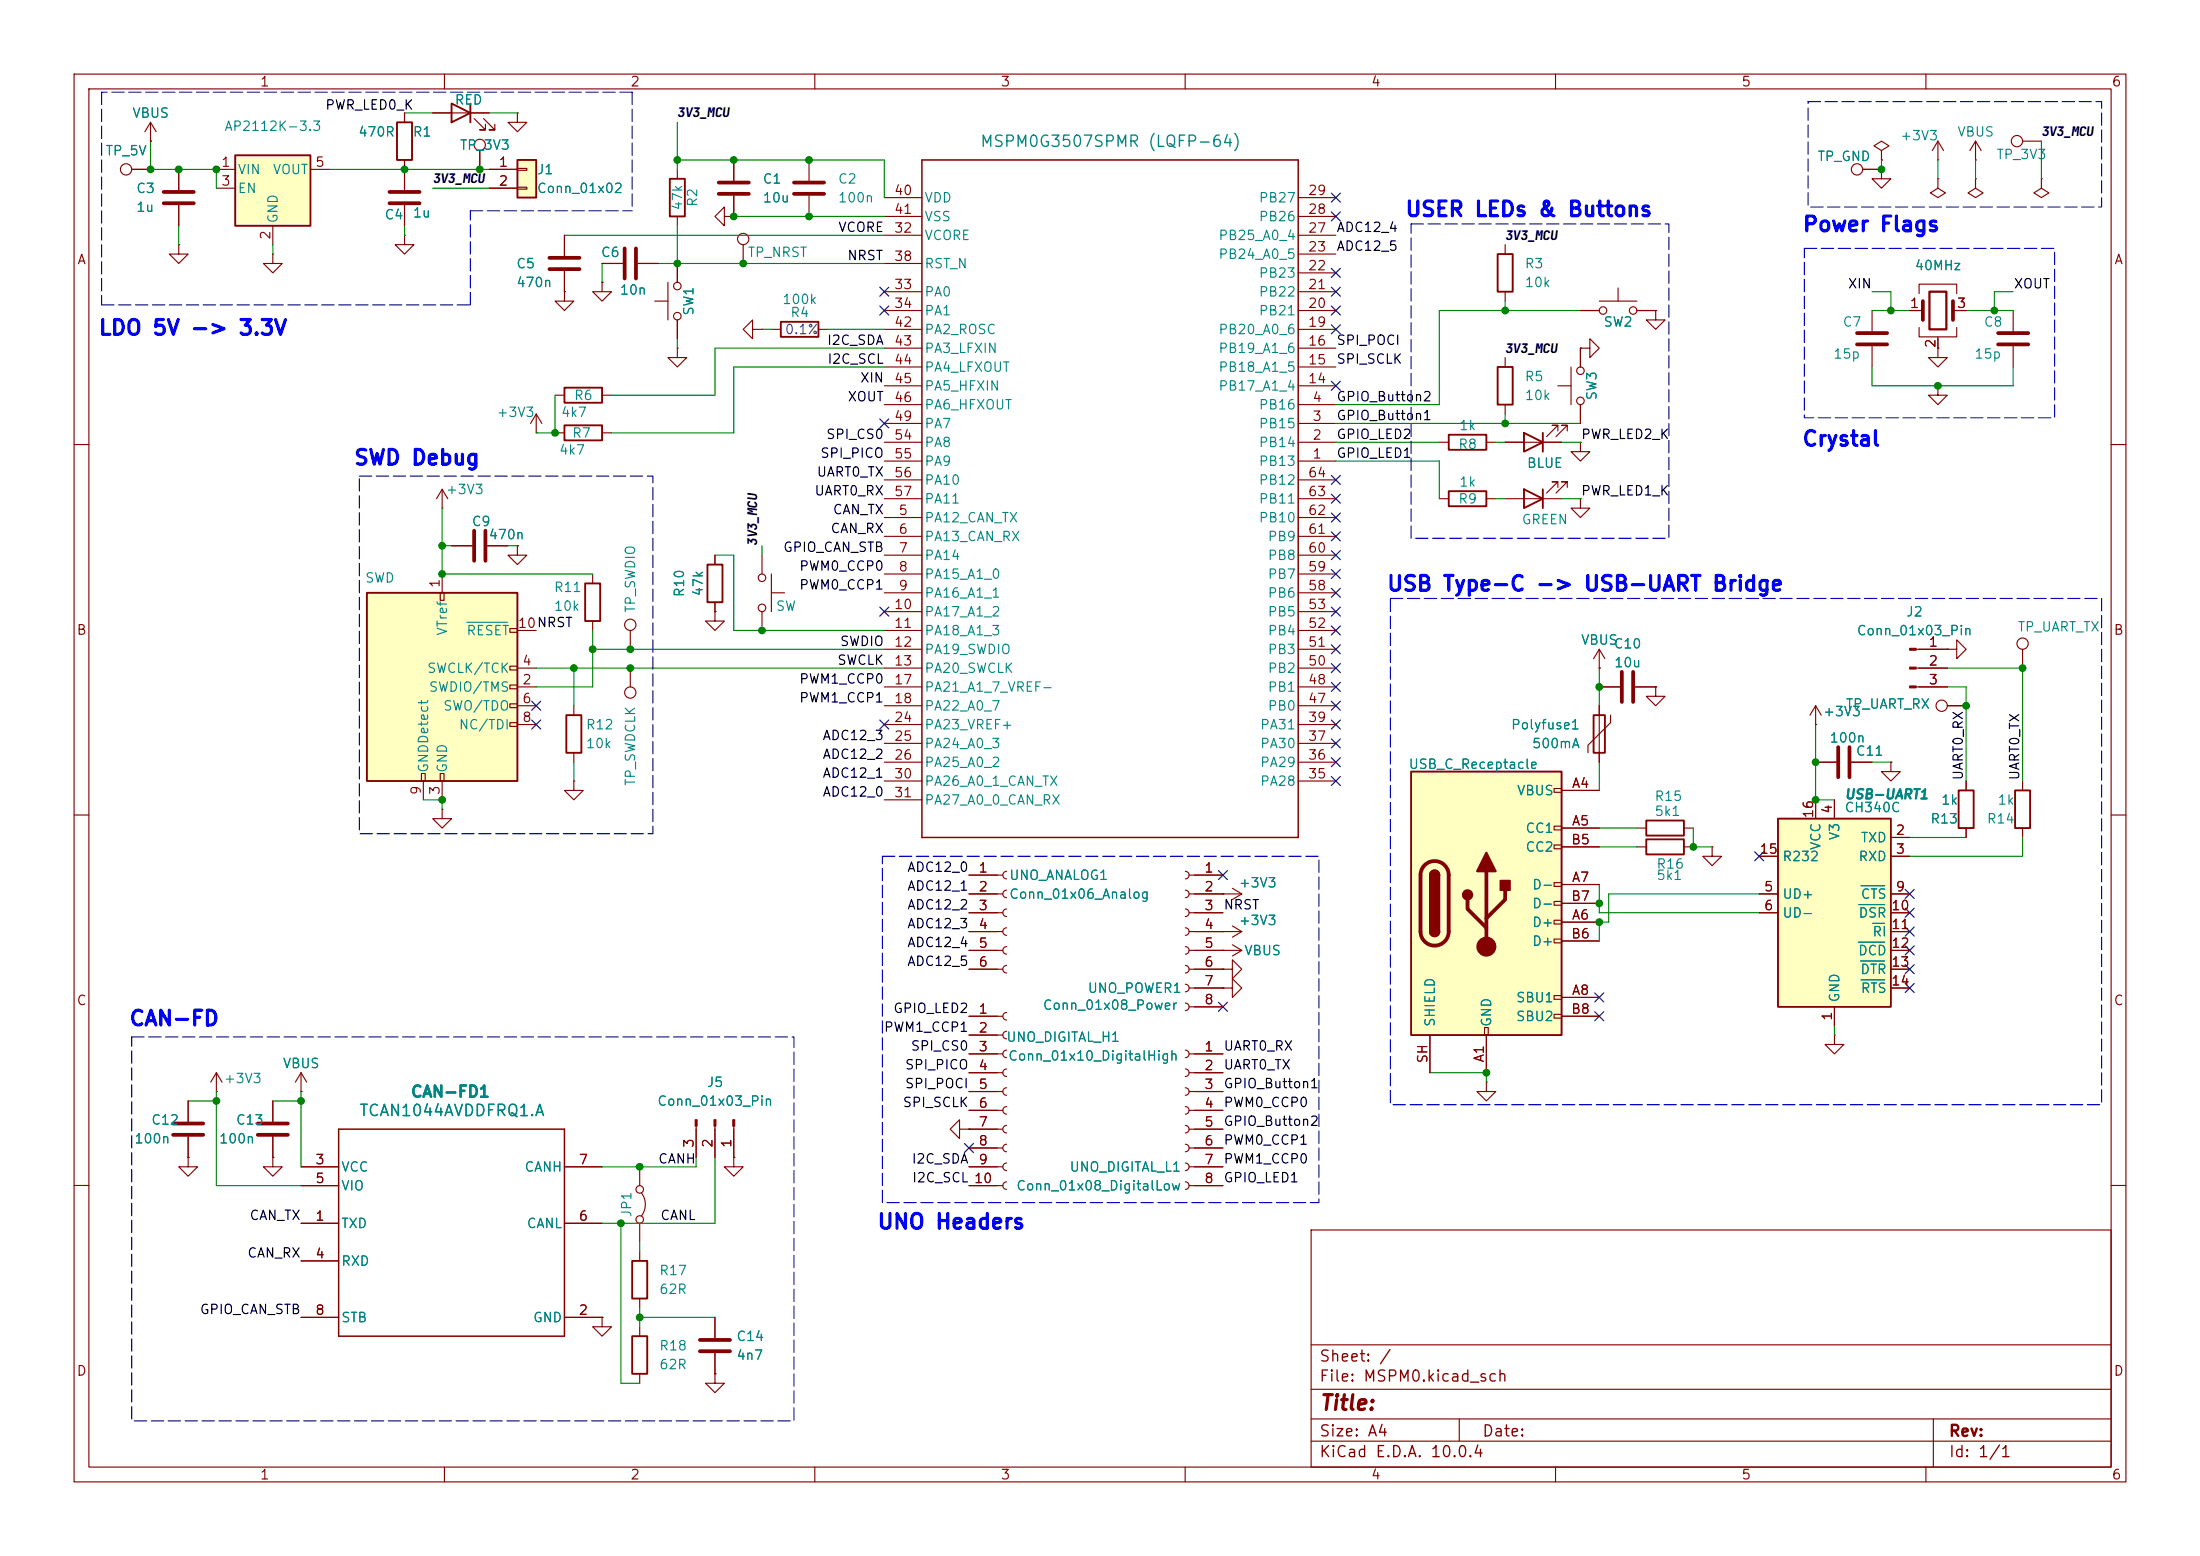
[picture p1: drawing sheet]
<svg xmlns="http://www.w3.org/2000/svg" width="297mm" height="210mm" viewBox="0 0 297 210" stroke-linecap="round" stroke-linejoin="round" font-family="sans-serif">
<g fill="none" stroke="#840000" stroke-width=".15">
<path d="M10 10h277v190h-277zM12 12h273v186h-273zM20.3 19.1h.1M20.3 16.5l-.7 1.3M20.3 16.5l.8 1.3M20.3 16.5v2.6M60 10v2M110 10v2M160 10v2M210 10v2M260 10v2M17.8 22.9h2.5"/>
<path d="M54.6 31.8v1.2h1.3l-1.3 1.3-1.3-1.3h1.3M54.6 31.8h.1M54.6 22.9v2.8M54.6 27.7v2.8M218.4 38.9v1.7M203.2 59.7h7.6M210.3 58.2v-.8h-.8h.8l-1.5 1.5M210.3 52.1h1.8M211.6 58.2v-.8h-.8h.8l-1.5 1.5M212.1 49.5v5.1M213.4 59.7v1.3h1.2l-1.2 1.2-1.3-1.2h1.3M213.4 59.7h.1"/>
<path d="M213.4 47h1.2v-1.3l1.3 1.3-1.3 1.3v-1.3M213.4 47h.1M213.4 47v2.5M213.4 54.6v2.6M213.4 41.9h2.5M215.9 40.6h5.1M221 41.9h2.5M223.5 41.9v1.3h1.3l-1.3 1.3-1.3-1.3h1.3M223.5 41.9h.1M10 60h2M203.2 67.3h7.6M210.3 65.8v-.8h-.8h.8l-1.5 1.5"/>
<path d="M211.6 65.8v-.8h-.8h.8l-1.5 1.5M213.4 67.3v1.3h1.2l-1.2 1.3-1.3-1.3h1.3M213.4 67.3h.1M285 60h2M215.9 92.7h2.8M215.9 95.3v7.6M217.4 96.5v1l-3 3.1v1M220.7 92.7h2.8M10 110h2M285 110h2M165.1 130.8h1.3v1.3l1.2-1.3-1.2-1.3v1.3M165.1 130.8h.1"/>
<path d="M25.4 156.2v1.3h1.3l-1.3 1.3-1.3-1.3h1.3M25.4 156.2h.1M25.4 148.6v2.8M25.4 153.4v2.8M29.2 147.3h.1M29.2 144.8l-.8 1.3M29.2 144.8l.8 1.3M29.2 144.8v2.5M36.8 156.2v1.3h1.3l-1.3 1.3-1.2-1.3h1.2M36.8 156.2h.1M36.8 148.6v2.8M36.8 153.4v2.8"/>
<path d="M40.6 147.3h.1M40.6 144.8l-.7 1.3M40.6 144.8l.8 1.3M40.6 144.8v2.5M40.6 157.5h5.1M76.2 157.5h5.1M86.4 157.5v2.5M94 152v4.2M96.5 152v4.2M99.1 156.2v1.3h1.2l-1.2 1.3-1.3-1.3h1.3M99.1 156.2h.1M99.1 152v4.2"/>
<path d="M10 160h2M40.6 160h5.1M40.6 165.1h5.1M40.6 177.8h5.1M40.6 170.2h5.1M76.2 165.1h5.1M76.2 177.8h5.1M86.4 165.1v2.5M86.6 161a2.54 2.54 0 0 1 0 3.1M96.5 177.8v2.8M177 166h108v32h-108zM285 160h2"/>
<path d="M60 198v2M96.5 185.4v1.3h1.3l-1.3 1.3-1.3-1.3h1.3M96.5 185.4h.1M96.5 182.6v2.8M110 198v2M160 198v2M177 194.5h108M177 191.5h108M177 187.5h108M177 181.5h108M197 191.5v3M210 198v2"/>
<path d="M260 198v2M261 191.5v6.5"/>
<circle cx="17" cy="22.9" r=".76"/>
<circle cx="213.4" cy="50" r=".51"/>
<circle cx="213.4" cy="54.1" r=".51"/>
<circle cx="216.4" cy="41.9" r=".51"/>
<circle cx="220.5" cy="41.9" r=".51"/>
<circle cx="86.4" cy="160.5" r=".51"/>
<circle cx="86.4" cy="164.6" r=".51"/>
</g>
<path d="M52.6 25.9h4M52.6 27.4h4M218.9 90.7v4M220.5 90.7v4M23.4 151.6h4M23.4 153.2h4M34.8 151.6h4.1M34.8 153.2h4.1M94.5 180.8h4.1M94.5 182.4h4.1" fill="none" stroke="#840000" stroke-width=".51"/>
<path d="M205.7 58.4l2.6 1.3-2.6 1.3zM208.3 58.4v2.6M205.7 66l2.6 1.3-2.6 1.3zM208.3 66v2.6M215.1 96.5h1.6v5.1h-1.6z" fill="none" stroke="#840000" stroke-width=".25"/>
<g fill="#840000" stroke="#840000" stroke-width=".15">
<path d="M98.9 151.1h.3v.9h-.3z"/>
<path d="M96.4 151.1h.2v.9h-.2z"/>
<path d="M93.9 151.1h.2v.9h-.2z"/>
</g>
<path d="M45.7 152.4h30.5v27.9h-30.5z" fill="none" stroke="#840000" stroke-width=".2"/>
<path d="M31.7 21h10.2v9.5h-10.2z" fill="#ffffc2"/>
<path d="M53.6 16.5h2v5.1h-2zM31.7 21h10.2v9.5h-10.2zM202.2 34.3h2v5.1h-2zM195.6 58.7h5.1v2h-5.1zM222.2 113.3h5.1v2h-5.1zM222.2 110.7h5.1v2.1h-5.1zM85.3 180.3h2.1v5.1h-2.1z" fill="none" stroke="#840000" stroke-width=".25"/>
<g fill="none" stroke="#840000" stroke-width=".15">
<path d="M54.6 15.2v1.3M29.2 22.9h2.5M29.2 25.4h2.5M36.8 30.5v2.5M41.9 22.9h2.5M54.6 21.6v1.3M203.2 33v1.3M203.2 39.4v1.2M194.3 59.7h1.3M200.7 59.7h1.2M245.1 97.8h.1M245.1 95.3l-.8 1.2"/>
<path d="M245.1 95.3l.8 1.2M245.1 95.3v2.5M221 114.3h1.2M221 111.8h1.2M227.3 114.3h1.3M227.3 111.8h1.3M231.1 114.3v1.3h1.3l-1.3 1.2-1.2-1.2h1.2M231.1 114.3h.1M245.1 102.9h2.8M249.9 102.9h2.8M255.3 102.9v1.2h1.2l-1.2 1.3-1.3-1.3h1.3M255.3 102.9h.1"/>
<path d="M86.4 179.1v1.2M86.4 185.4v1.3"/>
</g>
<path d="M248.2 100.8v4.1M249.7 100.8v4.1" fill="none" stroke="#840000" stroke-width=".51"/>
<path d="M190.5 104.1h20.3v35.6h-20.3z" fill="#ffffc2"/>
<g fill="none" stroke="#840000" stroke-width=".15">
<path d="M58.4 15.2h7.6M64 16l1.5 1.5h-.7h.7v-.7M65.3 16l1.5 1.5h-.8h.8v-.7M24.1 33v1.3h1.3l-1.3 1.3-1.2-1.3h1.2M24.1 33h.1M24.1 22.9v2.8M24.1 27.7v2.8M36.8 34.3v1.3h1.3l-1.3 1.2-1.2-1.2h1.2M36.8 34.3h.1M64.8 20.3v2.6M109.2 21.6v2.8M109.2 26.4v2.8"/>
<path d="M203.2 48.3v1.2M203.2 54.6v1.3M194.3 67.3h1.3M200.7 67.3h1.2M258.7 87.6h4.2M258.7 90.2h4.2M258.7 92.7h4.2M262.9 87.6h1.3v-1.2l1.2 1.2-1.2 1.3v-1.3M262.9 87.6h.1M262.9 95.3h2.5M273 87.6v2.6M209.8 106.4h1v.5h-1z"/>
<path d="M209.8 111.5h1v.5h-1zM209.8 114h1v.6h-1zM209.8 119.1h1v.5h-1zM210.8 106.7h5.1M210.8 111.8h5.1M210.8 119.4h5.1M210.8 114.3h5.1M265.4 105.4v1.3M265.4 111.8v1.2M273 105.4v1.3M273 111.8v1.2M193 139.7v5.1"/>
<path d="M200.4 138.7h.5v1h-.5zM200.7 139.7v5.1M209.8 121.7h1v.5h-1zM209.8 124.2h1v.5h-1zM209.8 126.7h1v.6h-1zM209.8 134.4h1v.5h-1zM209.8 136.9h1v.5h-1zM210.8 124.5h5.1M210.8 134.6h5.1M210.8 127h5.1M210.8 121.9h5.1M210.8 137.2h5.1"/>
<path d="M200.7 146.1v1.2h1.2l-1.2 1.3-1.3-1.3h1.3M200.7 146.1h.1"/>
<circle cx="64.8" cy="19.6" r=".76"/>
<circle cx="262.1" cy="95.2" r=".76"/>
<circle cx="273.1" cy="86.9" r=".76"/>
</g>
<path d="M61 14l2.5 1.2-2.5 1.3zM63.5 14v2.5M202.2 49.5h2v5.1h-2zM195.6 66.3h5.1v2h-5.1zM190.5 104.1h20.3v35.6h-20.3zM193 118.1a.64 .64 0 0 1 .7-.6 .64 .64 0 0 1 .6 .6M264.4 106.7h2v5.1h-2zM272 106.7h2.1v5.1h-2.1zM193 125.7a.64 .64 0 0 0 .7 .7 .64 .64 0 0 0 .6-.7" fill="none" stroke="#840000" stroke-width=".25"/>
<path d="M22.1 25.9h4.1M22.1 27.4h4.1M107.2 24.6h4.1M107.2 26.2h4.1M192.3 116.8a1.9 1.9 0 0 1 2.1-.4 1.9 1.9 0 0 1 1.2 1.7v7.6a1.91 1.91 0 0 1-1.9 1.9 1.91 1.91 0 0 1-1.9-1.9v-7.6a1.9 1.9 0 0 1 .5-1.3zM200.7 117.6v10.2M198.1 121.4v1.3l2.6 2.5M203.2 120.1v1.3l-2.5 2.6" fill="none" stroke="#840000" stroke-width=".51"/>
<g fill="#840000" stroke="#840000" stroke-width=".25">
<path d="M193 118.1h1.3v7.6h-1.3z"/>
<path d="M193.2 117.7a.64 .64 0 0 1 .7-.2 .64 .64 0 0 1 .4 .6h-1.3z"/>
<path d="M193 125.7h1.3a.64 .64 0 0 1-.6 .7 .64 .64 0 0 1-.7-.7z"/>
<path d="M200.7 115.1l1.2 2.5h-2.5z"/>
<path d="M202.6 118.9h1.2v1.2h-1.2z"/>
<circle cx="198.1" cy="120.8" r=".63"/>
</g>
<g fill="#840000" stroke="#840000" stroke-width=".15">
<path d="M257.8 87.5h.9v.3h-.9z"/>
<path d="M257.8 90h.9v.3h-.9z"/>
<path d="M257.8 92.6h.9v.2h-.9z"/>
<circle cx="200.7" cy="127.8" r="1.27"/>
</g>
<path d="M240 110.5h15.3v25.4h-15.3z" fill="#ffffc2"/>
<path d="M76.2 57.4h5.1v2h-5.1zM105.4 43.4h5.1v2.1h-5.1zM79 78.7h2v5.1h-2zM95.5 76.2h2v5.1h-2zM76.5 96.5h2v5.1h-2zM240 110.5h15.3v25.4h-15.3z" fill="none" stroke="#840000" stroke-width=".25"/>
<g fill="none" stroke="#840000" stroke-width=".15">
<path d="M261.6 19.1l-.7 1.2M261.6 19.1l.8 1.2M261.6 19.1v2.5M266.7 19.1l-.8 1.2M266.7 19.1l.8 1.2M266.7 19.1v2.5M100.3 33v2.6M119.4 39.4h5.1M119.4 31.8h5.1M119.4 29.2h5.1M119.4 26.7h5.1M119.4 35.6h5.1"/>
<path d="M175.3 39.4h5M175.3 36.8h5M175.3 34.3h5M175.3 31.8h5M175.3 29.2h5M175.3 26.7h5M251.5 22.9h2.5M254 20.3l1-.6-1-.6-1 .6 1 .6v1.3M254 21.6h.1M261.6 21.6h.1M266.7 21.6h.1M74.9 58.4h1.3"/>
<path d="M81.3 58.4h1.2M101.6 44.5v-1.3l-1.3 1.3 1.3 1.2v-1.2h1.3M102.9 44.5h.1M104.1 44.5h1.3M110.5 44.5h1.3M119.4 44.5h5.1M119.4 59.7h5.1M119.4 57.2h5.1M119.4 54.6h5.1M119.4 52.1h5.1M119.4 49.5h5.1M119.4 47h5.1"/>
<path d="M119.4 41.9h5.1M175.3 44.5h5M175.3 59.7h5M175.3 57.2h5M175.3 54.6h5M175.3 52.1h5M175.3 49.5h5M175.3 47h5M175.3 41.9h5M59.7 68.6h.1M59.7 66l-.8 1.3M59.7 66l.8 1.3"/>
<path d="M59.7 66v2.6M61 73.7h2.8M65.8 73.7h2.8M69.8 73.7v1.2h1.3l-1.3 1.3-1.2-1.3h1.2M69.8 73.7h.1M80 77.5v1.2M96.5 74.9v1.3M102.9 74.9v2.6M104.1 77.5v5.1M119.4 62.2h5.1M119.4 69.9h5.1M119.4 72.4h5.1"/>
<path d="M119.4 74.9h5.1M119.4 77.5h5.1M119.4 64.8h5.1M119.4 67.3h5.1M175.3 62.2h5M175.3 69.9h5M175.3 72.4h5M175.3 74.9h5M175.3 77.5h5M175.3 64.8h5M175.3 67.3h5M77.5 95.3v1.2"/>
<path d="M80 83.8v1.3M85.1 85.1v2.5M85.1 90.2v2.5M96.5 82.6v1.2h1.3l-1.3 1.3-1.3-1.3h1.3M96.5 82.6h.1M96.5 81.3v1.3M102.9 82.6v2.5M104.1 80h1.8M119.4 80h5.1M119.4 82.6h5.1M119.4 85.1h5.1M119.4 87.6h5.1"/>
<path d="M119.4 90.2h5.1M119.4 92.7h5.1M119.4 95.3h5.1M119.4 97.8h5.1M175.3 80h5M175.3 82.6h5M175.3 85.1h5M175.3 87.6h5M175.3 90.2h5M175.3 92.7h5M175.3 95.3h5M175.3 97.8h5"/>
<path d="M59.7 109.2v1.3h1.3l-1.3 1.3-1.3-1.3h1.3M59.7 109.2h.1M77.5 105.4v1.3h1.2l-1.2 1.3-1.3-1.3h1.3M77.5 105.4h.1M77.5 101.6v1.3M119.4 100.3h5.1M119.4 102.9h5.1M119.4 105.4h5.1M119.4 108h5.1M175.3 100.3h5M175.3 102.9h5M175.3 105.4h5"/>
<path d="M237.5 115.6h2.5M245.1 108v2.5M247.6 108v2.5M255.3 113h2.5M255.3 115.6h2.5M237.5 120.7h2.5M237.5 123.2h2.5M247.6 139.7v1.3h1.3l-1.3 1.2-1.2-1.2h1.2M247.6 139.7h.1M247.6 135.9v2.5M255.3 120.7h2.5M255.3 123.2h2.5"/>
<path d="M255.3 125.7h2.5M255.3 128.3h2.5M255.3 130.8h2.5M255.3 133.4h2.5"/>
<circle cx="100.3" cy="32.3" r=".76"/>
<circle cx="250.7" cy="22.9" r=".76"/>
<circle cx="102.9" cy="78" r=".51"/>
<circle cx="85.1" cy="84.3" r=".76"/>
<circle cx="85.1" cy="93.5" r=".76"/>
<circle cx="102.9" cy="82" r=".51"/>
</g>
<path d="M251.2 119.5h3.2M250.9 127.2h3.5M250.9 122.1h3.5M251.2 129.7h3.2M251.2 132.2h3.2M252.8 124.6h1.6" fill="none" stroke="#008484" stroke-width=".15"/>
<path d="M64 71.6v4.1M65.5 71.6v4.1" fill="none" stroke="#840000" stroke-width=".51"/>
<path d="M124.5 21.6h50.8v91.4h-50.8z" fill="none" stroke="#840000" stroke-width=".2"/>
<path d="M49.5 80h20.3v25.4h-20.3z" fill="#ffffc2"/>
<path d="M49.5 80h20.3v25.4h-20.3z" fill="none" stroke="#840000" stroke-width=".25"/>
<g fill="none" stroke="#840000" stroke-width=".15">
<path d="M69.8 15.2v1.3h1.3l-1.3 1.3-1.2-1.3h1.2M69.8 15.2h.1M59.7 77.5v2.5M59.4 80h.5v1h-.5zM68.8 89.9h1v.5h-1zM68.8 84.8h1v.5h-1zM68.8 92.5h1v.5h-1zM68.8 95h1v.5h-1zM68.8 97.5h1v.5h-1zM69.8 92.7h2.6M69.8 90.2h2.6M69.8 95.3h2.6"/>
<path d="M69.8 97.8h2.6M69.8 85.1h2.6M56.9 104.4h.5v1h-.5zM57.1 105.4v2.6M59.4 104.4h.5v1h-.5zM59.7 105.4v2.6"/>
</g>
<path d="M63 84h5.5" fill="none" stroke="#008484" stroke-width=".15"/>
<path d="M69.8 21.6h2.6v5.1h-2.6z" fill="#ffffc2"/>
<path d="M69.8 21.6h2.6v5.1h-2.6zM90.4 24.1h2.1v5.1h-2.1zM76.2 52.3h5.1v2.1h-5.1zM85.3 170.2h2.1v5.1h-2.1z" fill="none" stroke="#840000" stroke-width=".25"/>
<g fill="none" stroke="#840000" stroke-width=".15">
<path d="M20.3 19.1h.1M54.6 15.2v1.3M58.4 15.2h2.6M63.5 15.2h2.5M273 19.1h2.6M17.8 22.9h2.5M24.1 22.9v2.8M24.1 27.7v2.8M54.6 21.6v4.1M54.6 27.7v2.8M64.8 20.3v2.6M66 22.9h3.8"/>
<path d="M66 25.4h3.8M69.8 22.7h1.3v.3h-1.3zM69.8 25.3h1.3v.2h-1.3zM76.2 39.4v1.2h1.3l-1.3 1.3-1.3-1.3h1.3M76.2 39.4h.1M76.2 31.8v2.7M76.2 36.6v2.8M81.3 38.1v1.3h1.2l-1.2 1.2-1.3-1.2h1.3M81.3 38.1h.1M81.3 35.6h2.8M86.1 35.6h2.8M90.2 38.1v5.1"/>
<path d="M91.4 22.9v1.2M91.4 29.2v1.3M91.4 35.6v2.5M97.8 29.2v-1.3l-1.3 1.3 1.3 1.3v-1.3h1.3M99.1 29.2h.1M99.1 21.6v2.8M99.1 26.4v2.8M251.5 22.9h2.5M254 22.9v1.2h1.3l-1.3 1.3-1.3-1.3h1.3M254 22.9h.1M254 21.6h.1M259.1 39.6v-1.2h5.1v1.2"/>
<path d="M261.6 24.1v1.3l1 .6-1 .7-1-.7 1-.6M261.6 24.1h.1M266.7 24.1v1.3l1 .6-1 .7-1-.7 1-.6M266.7 24.1h.1M275.6 24.1v1.3l1 .6-1 .7-1-.7 1-.6M275.6 24.1h.1M72.4 58.4h.1M72.4 55.9l-.8 1.3M72.4 55.9l.8 1.3M72.4 55.9v2.5M74.9 53.3h1.3M81.3 53.3h1.2"/>
<path d="M88.4 40.6h1.8M91.4 47v1.3h1.3l-1.3 1.2-1.2-1.2h1.2M91.4 47h.1M91.4 43.2v2.5M203.2 59.7h2.5M208.3 59.7h2.5M213.4 47h.1M213.4 41.9h2.5M213.4 47v2.5M213.4 54.6v2.6M221 41.9h2.5M223.5 41.9h.1"/>
<path d="M252.7 41.9v2.8M252.7 46.7v2.8M257.8 41.9h1.8M259.1 44.2v1.3h5.1v-1.3M261.6 52.1v1.2h1.3l-1.3 1.3-1.3-1.3h1.3M261.6 52.1h.1M261.6 47v1.3h1.3l-1.3 1.2-1.3-1.2h1.3M261.6 47h.1M261.6 45.5v1.5M263.7 41.9h1.7M271.8 41.9v2.8M271.8 46.7v2.8"/>
<path d="M61 73.7h2.8M65.8 73.7h2.8M69.8 73.7h.1M96.5 74.9v1.3M96.5 82.6h.1M96.5 81.3v1.3M215.9 90.2h.1M215.9 87.6l-.8 1.3M215.9 87.6l.8 1.3M215.9 87.6v2.6M215.9 95.3v1.2M215.9 92.7h2.8"/>
<path d="M220.7 92.7h2.8M223.5 92.7v1.3h1.3l-1.3 1.3-1.3-1.3h1.3M223.5 92.7h.1M245.1 97.8h.1M259.1 87.6h3.8M259.1 90.2h3.8M259.1 92.7h3.8M262.9 87.6h.1M262.9 95.3h2.5M130.8 118.1h4.6M135.9 117.6a.51 .51 0 0 0-.5 .5 .51 .51 0 0 0 .5 .5M160 117.6a.51 .51 0 0 1 .5 .5 .51 .51 0 0 1-.5 .5"/>
<path d="M160.5 118.1h4.6M166.4 119.9l1.2 .8M210.8 106.7h5.1M210.8 111.8h5.1M210.8 119.4h5.1M210.8 114.3h5.1M215.9 101.6v1.3M237.5 115.6h2.5M245.1 108v2.5M245.1 102.9h2.8M247.6 108v2.5M249.9 102.9h2.8"/>
<path d="M255.3 102.9h.1M255.3 113h2.5M255.3 115.6h2.5M265.4 105.4v1.3M265.4 111.8v1.2M130.8 120.7h4.6M130.8 123.2h4.6M130.8 125.7h4.6M130.8 128.3h4.6M130.8 130.8h4.6M130.8 137.2h4.6M130.8 139.7h4.6"/>
<path d="M135.9 120.1a.51 .51 0 0 0-.5 .6 .51 .51 0 0 0 .5 .5M135.9 122.7a.51 .51 0 0 0-.5 .5 .51 .51 0 0 0 .5 .5M135.9 125.2a.51 .51 0 0 0-.5 .5 .51 .51 0 0 0 .5 .5M135.9 127.8a.51 .51 0 0 0-.5 .5 .51 .51 0 0 0 .5 .5M135.9 130.3a.51 .51 0 0 0-.5 .5 .51 .51 0 0 0 .5 .5M135.9 136.7a.51 .51 0 0 0-.5 .5 .51 .51 0 0 0 .5 .5M135.9 139.2a.51 .51 0 0 0-.5 .5 .51 .51 0 0 0 .5 .5M160 120.1a.51 .51 0 0 1 .5 .6 .51 .51 0 0 1-.5 .5M160 122.7a.51 .51 0 0 1 .5 .5 .51 .51 0 0 1-.5 .5M160 125.2a.51 .51 0 0 1 .5 .5 .51 .51 0 0 1-.5 .5M160 127.8a.51 .51 0 0 1 .5 .5 .51 .51 0 0 1-.5 .5M160 130.3a.51 .51 0 0 1 .5 .5 .51 .51 0 0 1-.5 .5"/>
<path d="M160 132.8a.51 .51 0 0 1 .5 .6 .51 .51 0 0 1-.5 .5M160 135.4a.51 .51 0 0 1 .5 .5 .51 .51 0 0 1-.5 .5M160.5 120.7h7.1M160.5 123.2h4.6M160.5 125.7h7.1M160.5 128.3h7.1M160.5 130.8h4.6M160.5 133.4h4.6M160.5 135.9h4.6M165.1 125.7h.1M165.1 128.3h.1M165.1 120.7h.1"/>
<path d="M165.1 133.4h1.3v1.2l1.2-1.2-1.2-1.3v1.3M165.1 133.4h.1M165.1 130.8h.1M166.4 125l1.2 .7M166.4 127.5l1.2 .8M167.6 125.7l-1.2 .8M167.6 128.3l-1.2 .7M167.6 120.7l-1.2 .7M193 139.7v5.1M200.7 139.7v5.1M210.8 137.2h5.1M210.8 124.5h5.1"/>
<path d="M210.8 134.6h5.1M210.8 127h5.1M210.8 121.9h5.1M237.5 120.7h2.5M237.5 123.2h2.5M247.6 135.9v2.5M255.3 120.7h2.5M255.3 123.2h2.5M255.3 125.7h2.5M255.3 128.3h2.5M255.3 130.8h2.5M255.3 133.4h2.5"/>
<path d="M25.4 156.2h.1M25.4 148.6v2.8M25.4 153.4v2.8M36.8 156.2h.1M36.8 148.6v2.8M36.8 153.4v2.8M40.6 147.3h.1M40.6 157.5h5.1M76.2 157.5h5.1M94 152.4v3.8M96.5 152.4v3.8M99.1 156.2h.1"/>
<path d="M99.1 152.4v3.8M129.5 152.4v-1.3l-1.2 1.3 1.2 1.3v-1.3h1.3M130.8 152.4h.1M130.8 142.2h4.6M130.8 144.8h4.6M130.8 147.3h4.6M130.8 149.9h4.6M130.8 152.4h4.6M130.8 154.9h4.6M130.8 157.5h4.6M135.9 141.7a.51 .51 0 0 0-.5 .5 .51 .51 0 0 0 .5 .5M135.9 144.3a.51 .51 0 0 0-.5 .5 .51 .51 0 0 0 .5 .5"/>
<path d="M135.9 146.8a.51 .51 0 0 0-.5 .5 .51 .51 0 0 0 .5 .5M135.9 149.4a.51 .51 0 0 0-.5 .5 .51 .51 0 0 0 .5 .5M135.9 151.9a.51 .51 0 0 0-.5 .5 .51 .51 0 0 0 .5 .5M135.9 154.4a.51 .51 0 0 0-.5 .5 .51 .51 0 0 0 .5 .5M135.9 157a.51 .51 0 0 0-.5 .5 .51 .51 0 0 0 .5 .5M135.9 159.5a.51 .51 0 0 0-.5 .5 .51 .51 0 0 0 .5 .5M160 141.7a.51 .51 0 0 1 .5 .5 .51 .51 0 0 1-.5 .5M160 144.3a.51 .51 0 0 1 .5 .5 .51 .51 0 0 1-.5 .5M160 146.8a.51 .51 0 0 1 .5 .5 .51 .51 0 0 1-.5 .5M160 149.4a.51 .51 0 0 1 .5 .5 .51 .51 0 0 1-.5 .5M160 151.9a.51 .51 0 0 1 .5 .5 .51 .51 0 0 1-.5 .5M160 154.4a.51 .51 0 0 1 .5 .5 .51 .51 0 0 1-.5 .5"/>
<path d="M160 157a.51 .51 0 0 1 .5 .5 .51 .51 0 0 1-.5 .5M160 159.5a.51 .51 0 0 1 .5 .5 .51 .51 0 0 1-.5 .5M160.5 142.2h4.6M160.5 144.8h4.6M160.5 147.3h4.6M160.5 149.9h4.6M160.5 152.4h4.6M160.5 154.9h4.6M160.5 157.5h4.6M40.6 160h5.1M40.6 165.1h5.1M40.6 177.8h5.1"/>
<path d="M40.6 170.2h5.1M76.2 165.1h5.1M76.2 177.8h5.1M81.3 177.8v1.3h1.2l-1.2 1.2-1.3-1.2h1.3M81.3 177.8h.1M86.4 168.9v1.3M86.4 175.3v1.2M96.5 177.8v2.8M130.8 160h4.6M160.5 160h4.6M96.5 185.4h.1M96.5 182.6v2.8"/>
<circle cx="272.3" cy="19" r=".76"/>
<circle cx="91.4" cy="38.6" r=".51"/>
<circle cx="91.4" cy="42.7" r=".51"/>
</g>
<path d="M74.2 34.8h4M74.2 36.3h4M84.3 33.5v4.1M85.9 33.5v4.1M97 24.6h4.1M97 26.2h4.1M250.7 45h4.1M250.7 46.5h4.1M259.6 40.6v2.6M263.7 40.6v2.6M269.7 45h4.1M269.7 46.5h4.1" fill="none" stroke="#840000" stroke-width=".51"/>
<path d="M260.5 39.4h2.3v5.1h-2.3z" fill="none" stroke="#840000" stroke-width=".3"/>
<g fill="none" stroke="#0000c2" stroke-width=".15" stroke-dasharray="1.7 .6">
<path d="M13.7 12.4v28.7M85.3 12.4h-71.6M85.3 12.4v16M244.1 13.7h39.6v14.2h-39.6zM63.5 28.4h21.8M190.5 30.2h34.8v42.4h-34.8zM243.6 33.5h33.8v22.9h-33.8zM13.7 41.1h49.8M63.5 41.1v-12.7M48.5 64.3h39.6v48.2h-39.6zM187.7 80.8h96v68.3h-96zM119.1 115.6h59v46.7h-59z"/>
<path d="M17.8 140h89.4v51.8h-89.4z"/>
</g>
<g fill="none" stroke="#008400" stroke-width=".15">
<path d="M20.3 19.1v3.8h8.9v2.5M54.6 15.2h3.8M66 15.2h3.8M91.4 16.5v6.4M275.6 19.1v5M24.1 30.5v2.5M36.8 33v1.3M44.4 22.9h21.6M54.6 30.5v1.3M58.4 25.4h7.6M76.2 31.8h43.2M81.3 35.6v2.5"/>
<path d="M88.9 35.6h30.5M91.4 21.6h28v5.1M91.4 30.5v5.1M99.1 29.2h20.3M252.7 39.4h2.6v2.5M254 21.6v1.3M261.6 21.6v2.5M266.7 21.6v2.5M271.8 39.4h-2.6v2.5M74.9 53.3v5.1h-2.5M91.4 45.7v1.3M102.9 44.5h1.2"/>
<path d="M111.8 44.5h7.6M119.4 47h-22.9v6.3h-14M119.4 49.5h-20.3v8.9h-16.6M180.3 57.2h33.1M180.3 59.7h14M201.9 59.7h1.3M203.2 40.6v1.3M203.2 55.9v1.3M210.8 59.7h2.6M213.4 41.9h-19.1v12.7h-14M252.7 49.5v2.6h19.1v-2.6M252.7 41.9h5.1"/>
<path d="M265.4 41.9h6.4M59.7 68.6v8.9h20.3M59.7 73.7h1.3M68.6 73.7h1.2M96.5 74.9h2.6v10.2h20.3M102.9 73.7v1.2M180.3 62.2h14v5.1M201.9 67.3h1.3M210.8 67.3h2.6M72.4 90.2h47M77.5 90.2v5.1M80 85.1v7.6h-7.6"/>
<path d="M80 87.6h39.4M215.9 90.2v5.1M245.1 97.8v10.2h2.5M262.9 90.2h10.1v15.2M262.9 92.7h2.5v12.7M57.1 108h2.6v1.2M77.5 102.9v2.5M215.9 114.3h5.1M215.9 102.9v3.8M215.9 119.4v3.8h21.6M215.9 111.8h5.1M228.6 111.8v2.5h2.5"/>
<path d="M252.7 102.9h2.6M257.8 113h7.6M273 113v2.6h-15.2M237.5 120.7h-20.3v3.8h-1.3v2.5M247.6 138.4v1.3M25.4 148.6h3.8M29.2 147.3v12.7h11.4M36.8 148.6h3.8M40.6 147.3v10.2M94 156.2v1.3h-12.7M96.5 156.2v8.9h-15.2M193 144.8h7.7v1.3"/>
<path d="M83.8 165.1v21.6h2.6M86.4 167.6v1.3M86.4 176.5v2.6M86.4 177.8h10.1"/>
</g>
<g fill="none" stroke="#000084" stroke-width=".15">
<path d="M118.8 38.8l1.2 1.2M120 38.8l-1.2 1.2M179.7 28.6l1.2 1.2M179.7 26.1l1.2 1.2M179.7 38.8l1.2 1.2M179.7 36.2l1.2 1.2M180.9 28.6l-1.2 1.2M180.9 26.1l-1.2 1.2M180.9 38.8l-1.2 1.2M180.9 36.2l-1.2 1.2M118.8 41.3l1.2 1.2M118.8 56.5l1.2 1.3"/>
<path d="M120 41.3l-1.2 1.2M120 56.5l-1.2 1.3M179.7 41.3l1.2 1.2M179.7 43.8l1.2 1.3M179.7 51.5l1.2 1.2M180.9 41.3l-1.2 1.2M180.9 43.8l-1.2 1.3M180.9 51.5l-1.2 1.2M179.7 66.7l1.2 1.2M179.7 69.2l1.2 1.3M179.7 71.8l1.2 1.2M179.7 64.2l1.2 1.2"/>
<path d="M179.7 74.3l1.2 1.2M179.7 76.9l1.2 1.2M179.7 79.4l1.2 1.2M180.9 66.7l-1.2 1.2M180.9 69.2l-1.2 1.3M180.9 71.8l-1.2 1.2M180.9 64.2l-1.2 1.2M180.9 74.3l-1.2 1.2M180.9 76.9l-1.2 1.2M180.9 79.4l-1.2 1.2M71.8 97.2l1.2 1.2M71.8 94.6l1.2 1.3"/>
<path d="M73 97.2l-1.2 1.2M73 94.6l-1.2 1.3M118.8 81.9l1.2 1.3M118.8 97.2l1.2 1.2M120 81.9l-1.2 1.3M120 97.2l-1.2 1.2M179.7 92.1l1.2 1.2M179.7 97.2l1.2 1.2M179.7 94.6l1.2 1.3M179.7 89.6l1.2 1.2M179.7 99.7l1.2 1.2M179.7 84.5l1.2 1.2"/>
<path d="M179.7 81.9l1.2 1.3M179.7 87l1.2 1.2M180.9 92.1l-1.2 1.2M180.9 97.2l-1.2 1.2M180.9 94.6l-1.2 1.3M180.9 89.6l-1.2 1.2M180.9 99.7l-1.2 1.2M180.9 84.5l-1.2 1.2M180.9 81.9l-1.2 1.3M180.9 87l-1.2 1.2M164.5 117.5l1.2 1.2M165.7 117.5l-1.2 1.2"/>
<path d="M179.7 104.8l1.2 1.2M179.7 102.3l1.2 1.2M180.9 104.8l-1.2 1.2M180.9 102.3l-1.2 1.2M236.9 115l1.2 1.2M238.1 115l-1.2 1.2M164.5 135.3l1.2 1.2M165.7 135.3l-1.2 1.2M215.3 134l1.2 1.2M215.3 136.6l1.2 1.2M216.5 134l-1.2 1.2M216.5 136.6l-1.2 1.2"/>
<path d="M257.2 132.7l1.2 1.3M257.2 120l1.2 1.3M257.2 122.6l1.2 1.2M257.2 125.1l1.2 1.2M257.2 130.2l1.2 1.2M257.2 127.7l1.2 1.2M258.4 132.7l-1.2 1.3M258.4 120l-1.2 1.3M258.4 122.6l-1.2 1.2M258.4 125.1l-1.2 1.2M258.4 130.2l-1.2 1.2M258.4 127.7l-1.2 1.2"/>
<path d="M130.2 154.3l1.2 1.2M131.4 154.3l-1.2 1.2"/>
</g>
<path d="M251.2 119.5h3.2M250.9 127.2h3.5M250.9 122.1h3.5M251.2 129.7h3.2M251.2 132.2h3.2M252.8 124.6h1.6" fill="none" stroke="#008484" stroke-width=".15"/>
<g fill="#008400" stroke="#008400" stroke-width=".14">
<circle cx="245.1" cy="108" r=".46"/>
<circle cx="228.6" cy="114.3" r=".46"/>
<circle cx="245.1" cy="102.9" r=".46"/>
<circle cx="215.9" cy="92.7" r=".46"/>
<circle cx="203.2" cy="57.2" r=".46"/>
<circle cx="203.2" cy="41.9" r=".46"/>
<circle cx="254" cy="22.9" r=".46"/>
<circle cx="255.3" cy="41.9" r=".46"/>
<circle cx="269.2" cy="41.9" r=".46"/>
<circle cx="261.6" cy="52.1" r=".46"/>
<circle cx="265.4" cy="95.3" r=".46"/>
<circle cx="273" cy="90.2" r=".46"/>
<circle cx="200.7" cy="144.8" r=".46"/>
<circle cx="215.9" cy="124.5" r=".46"/>
<circle cx="215.9" cy="121.9" r=".46"/>
<circle cx="86.4" cy="157.5" r=".46"/>
<circle cx="83.8" cy="165.1" r=".46"/>
<circle cx="102.9" cy="85.1" r=".46"/>
<circle cx="109.2" cy="21.6" r=".46"/>
<circle cx="109.2" cy="29.2" r=".46"/>
<circle cx="80" cy="87.6" r=".46"/>
<circle cx="77.5" cy="90.2" r=".46"/>
<circle cx="85.1" cy="90.2" r=".46"/>
<circle cx="85.1" cy="87.6" r=".46"/>
<circle cx="59.7" cy="77.5" r=".46"/>
<circle cx="100.3" cy="35.6" r=".46"/>
<circle cx="99.1" cy="29.2" r=".46"/>
<circle cx="99.1" cy="21.6" r=".46"/>
<circle cx="91.4" cy="21.6" r=".46"/>
<circle cx="91.4" cy="35.6" r=".46"/>
<circle cx="64.8" cy="22.9" r=".46"/>
<circle cx="59.7" cy="108" r=".46"/>
<circle cx="59.7" cy="73.7" r=".46"/>
<circle cx="74.9" cy="58.4" r=".46"/>
<circle cx="24.1" cy="22.9" r=".46"/>
<circle cx="54.6" cy="22.9" r=".46"/>
<circle cx="29.2" cy="22.9" r=".46"/>
<circle cx="20.3" cy="22.9" r=".46"/>
<circle cx="86.4" cy="177.8" r=".46"/>
<circle cx="40.6" cy="148.6" r=".46"/>
<circle cx="29.2" cy="148.6" r=".46"/>
</g>
<g font-size="2" fill="#00f">
<text x="189.6" y="29.7">USER LEDs &amp; Buttons</text>
<text x="243.2" y="31.8">Power Flags</text>
<text x="13.2" y="45.7">LDO 5V -&gt; 3.3V</text>
<text x="47.7" y="63.3">SWD Debug</text>
<text x="243.2" y="60.7">Crystal</text>
<text x="187.1" y="80.3">USB Type-C -&gt; USB-UART Bridge</text>
<text x="17.3" y="138.9">CAN-FD</text>
<text x="118.3" y="166.4">UNO Headers</text>
</g>
<text font-size="2" fill="#840000" x="178" y="190.8">Title:</text>
<g font-size="1.8">
<text x="91.4" y="15.8">3V3_MCU</text>
<text x="275.6" y="18.4">3V3_MCU</text>
<text x="58.4" y="24.7">3V3_MCU</text>
<text x="203.2" y="32.4">3V3_MCU</text>
<text x="203.2" y="47.6">3V3_MCU</text>
<text x="102.2" y="73.7" transform="rotate(-90 102.2 73.7)">3V3_MCU</text>
</g>
<g font-size="1.5" fill="#008484">
<text x="132.2" y="20.2">MSPM0G3507SPMR (LQFP-64)</text>
<text x="55.4" y="148.5">CAN-FD1</text>
<text x="48.4" y="151">TCAN1044AVDDFRQ1.A</text>
</g>
<g font-size="1.5" fill="#840000">
<text x="178" y="184.2">Sheet: /</text>
<text x="178" y="186.9">File: MSPM0.kicad_sch</text>
<text x="178" y="197.1">KiCad E.D.A. 10.0.4</text>
<text x="178" y="194.3">Size: A4</text>
<text x="200" y="194.3">Date:</text>
<text x="263" y="194.3">Rev:</text>
<text x="263" y="197.1">Id: 1/1</text>
</g>
<g font-size="1.3" fill="#840000">
<text x="35" y="12">1</text>
<text x="85" y="12">2</text>
<text x="135" y="12">3</text>
<text x="185" y="12">4</text>
<text x="235" y="12">5</text>
<text x="285" y="12">6</text>
<text x="29.8" y="22.8">1</text>
<text x="42.5" y="22.8">5</text>
<text x="67.2" y="22.8">1</text>
<text x="29.8" y="25.4">3</text>
<text x="67.2" y="25.4">2</text>
<text x="120.6" y="26.6">40</text>
<text x="120.6" y="29.2">41</text>
<text x="176.5" y="29.2">28</text>
<text x="176.5" y="26.6">29</text>
<text x="10.3" y="36">A</text>
<text x="36.8" y="32.5" transform="rotate(-90 36.8 32.5)">2</text>
<text x="120.6" y="31.7">32</text>
<text x="120.6" y="35.5">38</text>
<text x="176.5" y="34.3">23</text>
<text x="176.5" y="31.7">27</text>
<text x="285.3" y="36">A</text>
<text x="120.6" y="39.3">33</text>
<text x="120.6" y="41.9">34</text>
<text x="176.5" y="41.9">20</text>
<text x="176.5" y="39.3">21</text>
<text x="176.5" y="36.8">22</text>
<text x="257.7" y="41.9">1</text>
<text x="264.1" y="41.9">3</text>
<text x="120.6" y="44.4">42</text>
<text x="120.6" y="47">43</text>
<text x="176.5" y="47">16</text>
<text x="176.5" y="44.4">19</text>
<text x="261.6" y="47.1" transform="rotate(-90 261.6 47.1)">2</text>
<text x="120.6" y="49.5">44</text>
<text x="120.6" y="52">45</text>
<text x="176.5" y="52">14</text>
<text x="176.5" y="49.5">15</text>
<text x="120.6" y="54.6">46</text>
<text x="120.6" y="57.1">49</text>
<text x="120.6" y="59.7">54</text>
<text x="177.1" y="59.7">2</text>
<text x="177.1" y="57.1">3</text>
<text x="177.1" y="54.6">4</text>
<text x="120.6" y="62.2">55</text>
<text x="120.6" y="64.7">56</text>
<text x="176.5" y="64.7">64</text>
<text x="177.1" y="62.2">1</text>
<text x="120.6" y="67.3">57</text>
<text x="121.2" y="69.8">5</text>
<text x="176.5" y="69.8">62</text>
<text x="176.5" y="67.3">63</text>
<text x="121.2" y="72.4">6</text>
<text x="121.2" y="74.9">7</text>
<text x="121.2" y="77.4">8</text>
<text x="176.5" y="77.4">59</text>
<text x="176.5" y="74.9">60</text>
<text x="176.5" y="72.4">61</text>
<text x="59.7" y="79.4" transform="rotate(-90 59.7 79.4)">1</text>
<text x="120.6" y="82.5">10</text>
<text x="121.2" y="80">9</text>
<text x="176.5" y="82.5">53</text>
<text x="176.5" y="80">58</text>
<text x="10.3" y="86">B</text>
<text x="69.8" y="85.1">10NRST</text>
<text x="120.6" y="85.1">11</text>
<text x="120.6" y="87.6">12</text>
<text x="176.5" y="87.6">51</text>
<text x="176.5" y="85.1">52</text>
<text x="260.3" y="87.6">1</text>
<text x="285.3" y="86">B</text>
<text x="70.4" y="92.7">2</text>
<text x="70.4" y="90.1">4</text>
<text x="70.4" y="95.2">6</text>
<text x="120.6" y="90.1">13</text>
<text x="120.6" y="92.7">17</text>
<text x="120.6" y="95.2">18</text>
<text x="176.5" y="95.2">47</text>
<text x="176.5" y="92.7">48</text>
<text x="176.5" y="90.1">50</text>
<text x="260.3" y="90.1">2</text>
<text x="260.3" y="92.7">3</text>
<text x="70.4" y="97.8">8</text>
<text x="120.6" y="97.8">24</text>
<text x="120.6" y="100.3">25</text>
<text x="176.5" y="100.3">37</text>
<text x="176.5" y="97.8">39</text>
<text x="57.1" y="107.4" transform="rotate(-90 57.1 107.4)">9</text>
<text x="59.7" y="107.4" transform="rotate(-90 59.7 107.4)">3</text>
<text x="120.6" y="102.8">26</text>
<text x="120.6" y="105.4">30</text>
<text x="120.6" y="107.9">31</text>
<text x="176.5" y="105.4">35</text>
<text x="176.5" y="102.8">36</text>
<text x="212.1" y="106.7">A4</text>
<text x="212.1" y="111.7">A5</text>
<text x="245.1" y="110.5" transform="rotate(-90 245.1 110.5)">16</text>
<text x="247.6" y="109.9" transform="rotate(-90 247.6 109.9)">4</text>
<text x="255.8" y="113">2</text>
<text x="132" y="118.1">1</text>
<text x="162.5" y="118.1">1</text>
<text x="212" y="114.3">B5</text>
<text x="212.1" y="119.4">A7</text>
<text x="237.4" y="115.5">15</text>
<text x="255.8" y="115.5">3</text>
<text x="132" y="120.6">2</text>
<text x="132" y="123.2">3</text>
<text x="132" y="125.7">4</text>
<text x="162.5" y="120.6">2</text>
<text x="162.5" y="123.2">3</text>
<text x="162.5" y="125.7">4</text>
<text x="212" y="121.9">B7</text>
<text x="212.1" y="124.4">A6</text>
<text x="238.1" y="120.6">5</text>
<text x="238.1" y="123.2">6</text>
<text x="255.2" y="123.2">10</text>
<text x="255.2" y="125.7">11</text>
<text x="255.8" y="120.6">9</text>
<text x="132" y="128.2">5</text>
<text x="132" y="130.8">6</text>
<text x="162.5" y="128.2">5</text>
<text x="162.5" y="130.8">6</text>
<text x="212" y="127">B6</text>
<text x="255.2" y="128.2">12</text>
<text x="255.2" y="130.8">13</text>
<text x="10.3" y="136">C</text>
<text x="132" y="137.1">1</text>
<text x="162.5" y="133.3">7</text>
<text x="162.5" y="135.9">8</text>
<text x="212" y="137.1">B8</text>
<text x="212.1" y="134.6">A8</text>
<text x="247.6" y="137.9" transform="rotate(-90 247.6 137.9)">1</text>
<text x="255.2" y="133.3">14</text>
<text x="285.3" y="136">C</text>
<text x="132" y="139.7">2</text>
<text x="132" y="142.2">3</text>
<text x="162.5" y="142.2">1</text>
<text x="193" y="143.6" transform="rotate(-90 193 143.6)">SH</text>
<text x="200.6" y="143.5" transform="rotate(-90 200.6 143.5)">A1</text>
<text x="132" y="144.8">4</text>
<text x="132" y="147.3">5</text>
<text x="132" y="149.8">6</text>
<text x="162.5" y="144.8">2</text>
<text x="162.5" y="147.3">3</text>
<text x="162.5" y="149.8">4</text>
<text x="94" y="155" transform="rotate(-90 94 155)">3</text>
<text x="96.5" y="155" transform="rotate(-90 96.5 155)">2</text>
<text x="99" y="155" transform="rotate(-90 99 155)">1</text>
<text x="132" y="152.4">7</text>
<text x="132" y="154.9">8</text>
<text x="162.5" y="152.4">5</text>
<text x="162.5" y="154.9">6</text>
<text x="42.5" y="157.5">3</text>
<text x="42.5" y="160">5</text>
<text x="78" y="157.5">7</text>
<text x="131.4" y="160">10</text>
<text x="132" y="157.5">9</text>
<text x="162.5" y="157.5">7</text>
<text x="162.5" y="160">8</text>
<text x="42.5" y="165.1">1</text>
<text x="78" y="165.1">6</text>
<text x="42.5" y="170.2">4</text>
<text x="42.5" y="177.8">8</text>
<text x="78" y="177.8">2</text>
<text x="10.3" y="186">D</text>
<text x="285.3" y="186">D</text>
<text x="35" y="200">1</text>
<text x="85" y="200">2</text>
<text x="135" y="200">3</text>
<text x="185" y="200">4</text>
<text x="235" y="200">5</text>
<text x="285" y="200">6</text>
</g>
<g font-size="1.3" fill="#008484">
<text x="17.8" y="16.2">VBUS</text>
<text x="30.2" y="18">AP2112K-3.3</text>
<text x="61.3" y="14.4">RED</text>
<text x="14.2" y="21.3">TP_5V</text>
<text x="32" y="23.8">VIN</text>
<text x="36.7" y="23.8">VOUT</text>
<text x="48.3" y="18.8">470R</text>
<text x="55.6" y="18.8">R1</text>
<text x="62" y="20.5">TP_3V3</text>
<text x="72.4" y="23.8">J1</text>
<text x="245.3" y="22.1">TP_GND</text>
<text x="256.4" y="19.3">+3V3</text>
<text x="264.1" y="18.8">VBUS</text>
<text x="269.4" y="21.8">TP_3V3</text>
<text x="18.3" y="26.4">C3</text>
<text x="18.3" y="28.9">1u</text>
<text x="32" y="26.4">EN</text>
<text x="51.8" y="29.9">C4</text>
<text x="55.6" y="29.7">1u</text>
<text x="72.4" y="26.4">Conn_01x02</text>
<text x="92.4" y="28.5" transform="rotate(-90 92.4 28.5)">47k</text>
<text x="94.4" y="28" transform="rotate(-90 94.4 28)">R2</text>
<text x="102.9" y="25.1">C1</text>
<text x="102.9" y="27.6">10u</text>
<text x="113" y="25.1">C2</text>
<text x="113" y="27.6">100n</text>
<text x="124.7" y="27.6">VDD</text>
<text x="169.8" y="27.6">PB27</text>
<text x="37.8" y="30.2" transform="rotate(-90 37.8 30.2)">GND</text>
<text x="81" y="35">C6</text>
<text x="100.8" y="35">TP_NRST</text>
<text x="124.7" y="32.7">VCORE</text>
<text x="124.7" y="30.2">VSS</text>
<text x="164.4" y="35.3">PB24_A0_5</text>
<text x="164.4" y="32.7">PB25_A0_4</text>
<text x="169.8" y="30.2">PB26</text>
<text x="69.6" y="36.5">C5</text>
<text x="69.6" y="39.1">470n</text>
<text x="83.6" y="40.1">10n</text>
<text x="105.5" y="41.4">100k</text>
<text x="124.7" y="40.3">PA0</text>
<text x="124.7" y="36.5">RST_N</text>
<text x="169.8" y="40.3">PB22</text>
<text x="169.8" y="37.8">PB23</text>
<text x="205.7" y="36.5">R3</text>
<text x="205.7" y="39.1">10k</text>
<text x="258.4" y="36.8">40MHz</text>
<text x="93.9" y="42.7" transform="rotate(-90 93.9 42.7)">SW1</text>
<text x="106.6" y="43.1">R4</text>
<text x="124.7" y="42.9">PA1</text>
<text x="124.7" y="45.4">PA2_ROSC</text>
<text x="124.7" y="48">PA3_LFXIN</text>
<text x="164.4" y="48">PB19_A1_6</text>
<text x="164.4" y="45.4">PB20_A0_6</text>
<text x="169.8" y="42.9">PB21</text>
<text x="216.4" y="44.4">SW2</text>
<text x="248.7" y="44.4">C7</text>
<text x="267.7" y="44.4">C8</text>
<text x="124.7" y="50.5">PA4_LFXOUT</text>
<text x="124.7" y="53">PA5_HFXIN</text>
<text x="164.4" y="53">PB17_A1_4</text>
<text x="164.4" y="50.5">PB18_A1_5</text>
<text x="205.7" y="51.8">R5</text>
<text x="247.4" y="48.7">15p</text>
<text x="266.5" y="48.7">15p</text>
<text x="67" y="56.6">+3V3</text>
<text x="75.6" y="56.6">4k7</text>
<text x="77.1" y="59.4">R7</text>
<text x="77.4" y="54.3">R6</text>
<text x="124.7" y="55.6">PA6_HFXOUT</text>
<text x="124.7" y="58.1">PA7</text>
<text x="169.8" y="58.1">PB15</text>
<text x="169.8" y="55.6">PB16</text>
<text x="196.9" y="58.4">1k</text>
<text x="205.7" y="54.3">10k</text>
<text x="215.9" y="54.1" transform="rotate(-90 215.9 54.1)">SW3</text>
<text x="75.4" y="61.7">4k7</text>
<text x="124.7" y="60.7">PA8</text>
<text x="124.7" y="63.2">PA9</text>
<text x="124.7" y="65.7">PA10</text>
<text x="169.8" y="63.2">PB13</text>
<text x="169.8" y="60.7">PB14</text>
<text x="169.8" y="65.7">PB12</text>
<text x="196.8" y="60.9">R8</text>
<text x="196.9" y="66">1k</text>
<text x="206" y="63.5">BLUE</text>
<text x="60.1" y="67">+3V3</text>
<text x="63.6" y="71.3">C9</text>
<text x="124.7" y="70.8">PA12_CAN_TX</text>
<text x="124.7" y="68.3">PA11</text>
<text x="169.8" y="70.8">PB10</text>
<text x="169.8" y="68.3">PB11</text>
<text x="196.8" y="68.3">R9</text>
<text x="205.3" y="71.1">GREEN</text>
<text x="65.9" y="73.1">470n</text>
<text x="124.7" y="73.4">PA13_CAN_RX</text>
<text x="124.7" y="75.9">PA14</text>
<text x="171.1" y="75.9">PB8</text>
<text x="171.1" y="73.4">PB9</text>
<text x="49.2" y="78.9">SWD</text>
<text x="74.7" y="82.8">10k</text>
<text x="74.7" y="80.2">R11</text>
<text x="86.1" y="82.8" transform="rotate(-90 86.1 82.8)">TP_SWDIO</text>
<text x="92.7" y="80.7" transform="rotate(-90 92.7 80.7)">R10</text>
<text x="95.2" y="80.6" transform="rotate(-90 95.2 80.6)">47k</text>
<text x="104.7" y="82.8">SW</text>
<text x="124.7" y="78.4">PA15_A1_0</text>
<text x="124.7" y="81">PA16_A1_1</text>
<text x="124.7" y="83.5">PA17_A1_2</text>
<text x="171.1" y="83.5">PB5</text>
<text x="171.1" y="81">PB6</text>
<text x="171.1" y="78.4">PB7</text>
<text x="257.3" y="83.5">J2</text>
<text x="60.7" y="85.9" transform="rotate(-90 60.7 85.9)">VTref</text>
<text x="62.9" y="86.1">RESET</text>
<text x="124.7" y="86.1">PA18_A1_3</text>
<text x="124.7" y="88.6">PA19_SWDIO</text>
<text x="171.1" y="88.6">PB3</text>
<text x="171.1" y="86.1">PB4</text>
<text x="213.3" y="87.3">VBUS</text>
<text x="217.8" y="87.8">C10</text>
<text x="250.6" y="86.1">Conn_01x03_Pin</text>
<text x="272.3" y="85.6">TP_UART_TX</text>
<text x="57.6" y="91.1">SWCLK/TCK</text>
<text x="57.8" y="93.7">SWDIO/TMS</text>
<text x="124.7" y="91.1">PA20_SWCLK</text>
<text x="124.7" y="93.7">PA21_A1_7_VREF-</text>
<text x="171.1" y="93.7">PB1</text>
<text x="171.1" y="91.1">PB2</text>
<text x="217.8" y="90.4">10u</text>
<text x="249.1" y="96">TP_UART_RX</text>
<text x="59.7" y="96.2">SWO/TDO</text>
<text x="61.9" y="98.8">NC/TDI</text>
<text x="79" y="101.3">10k</text>
<text x="79" y="98.8">R12</text>
<text x="124.7" y="96.2">PA22_A0_7</text>
<text x="124.7" y="98.8">PA23_VREF+</text>
<text x="124.7" y="101.3">PA24_A0_3</text>
<text x="170" y="101.3">PA30</text>
<text x="170" y="98.8">PA31</text>
<text x="171.1" y="96.2">PB0</text>
<text x="203.9" y="98.8">Polyfuse1</text>
<text x="206.7" y="101.3">500mA</text>
<text x="246" y="97">+3V3</text>
<text x="246.9" y="100.5">100n</text>
<text x="58.1" y="104.4" transform="rotate(-90 58.1 104.4)">GNDDetect</text>
<text x="60.7" y="104.4" transform="rotate(-90 60.7 104.4)">GND</text>
<text x="86.1" y="106.2" transform="rotate(-90 86.1 106.2)">TP_SWDCLK</text>
<text x="124.7" y="103.8">PA25_A0_2</text>
<text x="124.7" y="106.4">PA26_A0_1_CAN_TX</text>
<text x="170" y="106.4">PA28</text>
<text x="170" y="103.8">PA29</text>
<text x="190.1" y="104.1">USB_C_Receptacle</text>
<text x="204.7" y="107.7">VBUS</text>
<text x="250.5" y="102.3">C11</text>
<text x="124.7" y="108.9">PA27_A0_0_CAN_RX</text>
<text x="205.9" y="112.7">CC1</text>
<text x="223.3" y="110.4">5k1</text>
<text x="223.3" y="108.4">R15</text>
<text x="248.6" y="113.5" transform="rotate(-90 248.6 113.5)">V3</text>
<text x="248.9" y="108.2">USB-UART1</text>
<text x="248.9" y="109.9">CH340C</text>
<text x="260.5" y="111.5">R13</text>
<text x="262" y="108.9">1k</text>
<text x="268.1" y="111.5">R14</text>
<text x="269.6" y="108.9">1k</text>
<text x="136.2" y="119.1">UNO_ANALOG1</text>
<text x="205.9" y="115.3">CC2</text>
<text x="223.5" y="119.1">5k1</text>
<text x="223.5" y="117.6">R16</text>
<text x="240.5" y="116.5">R232</text>
<text x="246.1" y="114.8" transform="rotate(-90 246.1 114.8)">VCC</text>
<text x="250.8" y="116.5">RXD</text>
<text x="251.1" y="114">TXD</text>
<text x="136.2" y="121.6">Conn_01x06_Analog</text>
<text x="167.1" y="125.2">+3V3</text>
<text x="167.1" y="120.1">+3V3</text>
<text x="206.8" y="125.4">D+</text>
<text x="206.8" y="120.4">D-</text>
<text x="206.8" y="122.9">D-</text>
<text x="240.5" y="121.6">UD+</text>
<text x="240.5" y="124.2">UD-</text>
<text x="250.8" y="124.2">DSR</text>
<text x="251.1" y="121.6">CTS</text>
<text x="167.9" y="129.2">VBUS</text>
<text x="206.8" y="128">D+</text>
<text x="250.7" y="129.2">DCD</text>
<text x="251.1" y="131.8">DTR</text>
<text x="252.7" y="126.7">RI</text>
<text x="140.7" y="136.6">Conn_01x08_Power</text>
<text x="146.7" y="134.3">UNO_POWER1</text>
<text x="204.6" y="135.6">SBU1</text>
<text x="248.6" y="135.4" transform="rotate(-90 248.6 135.4)">GND</text>
<text x="251.1" y="134.3">RTS</text>
<text x="135.8" y="140.9">UNO_DIGITAL_H1</text>
<text x="136" y="143.5">Conn_01x10_DigitalHigh</text>
<text x="194" y="138.7" transform="rotate(-90 194 138.7)">SHIELD</text>
<text x="201.6" y="138.7" transform="rotate(-90 201.6 138.7)">GND</text>
<text x="204.6" y="138.1">SBU2</text>
<text x="30.1" y="146.5">+3V3</text>
<text x="38.1" y="144.5">VBUS</text>
<text x="88.6" y="149.6">Conn_01x03_Pin</text>
<text x="95.3" y="147">J5</text>
<text x="18" y="154.6">100n</text>
<text x="20.3" y="152.1">C12</text>
<text x="29.5" y="154.6">100n</text>
<text x="31.8" y="152.1">C13</text>
<text x="46" y="158.5">VCC</text>
<text x="46" y="161">VIO</text>
<text x="70.7" y="158.5">CANH</text>
<text x="137.1" y="161">Conn_01x08_DigitalLow</text>
<text x="144.3" y="158.5">UNO_DIGITAL_L1</text>
<text x="46" y="166.1">TXD</text>
<text x="71" y="166.1">CANL</text>
<text x="85.6" y="164.4" transform="rotate(-90 85.6 164.4)">JP1</text>
<text x="46" y="171.2">RXD</text>
<text x="88.9" y="172.4">R17</text>
<text x="46" y="178.8">STB</text>
<text x="71.9" y="178.8">GND</text>
<text x="88.9" y="175">62R</text>
<text x="88.9" y="182.6">R18</text>
<text x="88.9" y="185.1">62R</text>
<text x="99.3" y="181.3">C14</text>
<text x="99.3" y="183.9">4n7</text>
</g>
<g font-size="1.3">
<text x="43.8" y="15.1">PWR_LED0_K</text>
<text x="113.1" y="31.6">VCORE</text>
<text x="114.3" y="35.4">NRST</text>
<text x="180.3" y="31.6">ADC12_4</text>
<text x="180.3" y="34.2">ADC12_5</text>
<text x="249.4" y="39.2">XIN</text>
<text x="271.8" y="39.2">XOUT</text>
<text x="111.6" y="46.9">I2C_SDA</text>
<text x="180.3" y="46.9">SPI_POCI</text>
<text x="111.6" y="49.4">I2C_SCL</text>
<text x="116" y="51.9">XIN</text>
<text x="180.3" y="49.4">SPI_SCLK</text>
<text x="111.4" y="59.6">SPI_CS0</text>
<text x="114.3" y="54.5">XOUT</text>
<text x="180.3" y="54.5">GPIO_Button2</text>
<text x="180.3" y="59.6">GPIO_LED2</text>
<text x="180.3" y="57">GPIO_Button1</text>
<text x="213.4" y="59.6">PWR_LED2_K</text>
<text x="110.2" y="64.6">UART0_TX</text>
<text x="110.6" y="62.1">SPI_PICO</text>
<text x="180.3" y="62.1">GPIO_LED1</text>
<text x="109.9" y="67.2">UART0_RX</text>
<text x="112.3" y="69.7">CAN_TX</text>
<text x="213.4" y="67.2">PWR_LED1_K</text>
<text x="105.6" y="74.8">GPIO_CAN_STB</text>
<text x="107.8" y="77.3">PWM0_CCP0</text>
<text x="112" y="72.3">CAN_RX</text>
<text x="107.8" y="79.9">PWM0_CCP1</text>
<text x="113.3" y="87.5">SWDIO</text>
<text x="107.8" y="92.6">PWM1_CCP0</text>
<text x="107.8" y="95.1">PWM1_CCP1</text>
<text x="112.9" y="90">SWCLK</text>
<text x="111" y="100.2">ADC12_3</text>
<text x="111" y="107.8">ADC12_0</text>
<text x="111" y="102.7">ADC12_2</text>
<text x="111" y="105.3">ADC12_1</text>
<text x="265.3" y="105.4" transform="rotate(-90 265.3 105.4)">UART0_RX</text>
<text x="272.9" y="105.4" transform="rotate(-90 272.9 105.4)">UART0_TX</text>
<text x="122.4" y="118">ADC12_0</text>
<text x="122.4" y="123.1">ADC12_2</text>
<text x="122.4" y="120.5">ADC12_1</text>
<text x="122.4" y="125.6">ADC12_3</text>
<text x="165.1" y="123.1">NRST</text>
<text x="122.4" y="130.7">ADC12_5</text>
<text x="122.4" y="128.1">ADC12_4</text>
<text x="120.5" y="137">GPIO_LED2</text>
<text x="119.2" y="139.6">PWM1_CCP1</text>
<text x="122.9" y="142.1">SPI_CS0</text>
<text x="165.1" y="142.1">UART0_RX</text>
<text x="121.8" y="149.7">SPI_SCLK</text>
<text x="122.1" y="147.2">SPI_POCI</text>
<text x="122.1" y="144.7">SPI_PICO</text>
<text x="165.1" y="144.7">UART0_TX</text>
<text x="165.1" y="149.7">PWM0_CCP0</text>
<text x="165.1" y="147.2">GPIO_Button1</text>
<text x="165.1" y="154.8">PWM0_CCP1</text>
<text x="165.1" y="152.3">GPIO_Button2</text>
<text x="88.8" y="157.4">CANH</text>
<text x="123" y="157.4">I2C_SDA</text>
<text x="123" y="159.9">I2C_SCL 10</text>
<text x="165.1" y="157.4">PWM1_CCP0</text>
<text x="165.1" y="159.9">GPIO_LED1</text>
<text x="33.6" y="165">CAN_TX</text>
<text x="89.1" y="165">CANL</text>
<text x="33.3" y="170.1">CAN_RX</text>
<text x="26.9" y="177.7">GPIO_CAN_STB</text>
</g>
<text font-size="1.3" fill="#840084" x="105.9" y="45.4">0.1%</text>
</svg>
